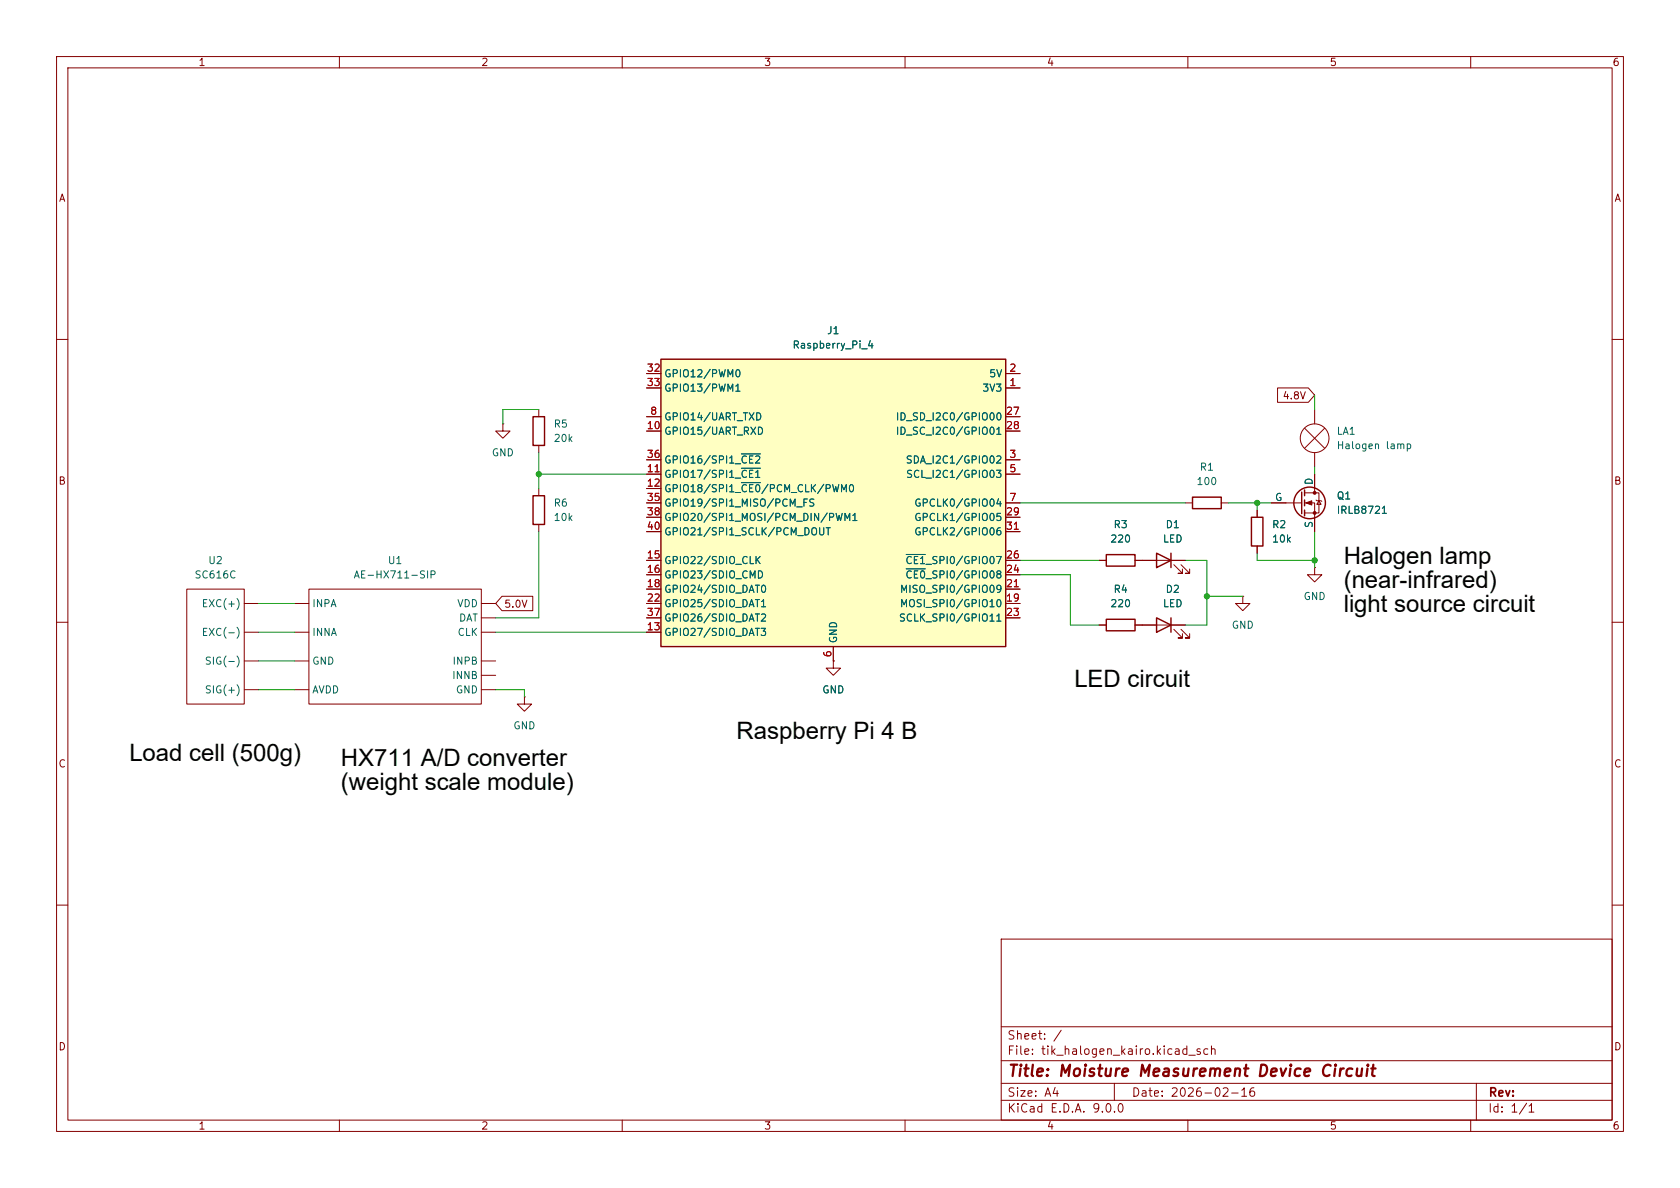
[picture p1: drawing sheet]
<svg xmlns="http://www.w3.org/2000/svg" width="297mm" height="210mm" viewBox="0 0 297 210" stroke-linecap="round" stroke-linejoin="round" font-family="sans-serif">
<g fill="none" stroke="#840000" stroke-width=".18">
<path d="M10 10h277v190h-277zM12 12h273v186h-273zM60 10v2M110 10v2M160 10v2M210 10v2M260 10v2M10 60h2M230.6 75.7l3.6 3.5M232.4 72.4v2.5M234.2 75.7l-3.6 3.5M285 60h2"/>
<path d="M209.5 88.9h1.3M215.9 88.9h1.3M222.2 90.2v1.2M222.2 96.5v1.3M224.8 88.9h5.3M230.6 88.9h1.8v5.1M230.6 87.1h2.6v3.6h-2.6M232.4 80v2.6M232.4 83.8v3.3M232.7 88.4l.1 .1h.8l.1 .1M233.2 88.5l.4 .7h-.8zM10 110h2"/>
<path d="M219.7 105.4v1.3h1.3l-1.3 1.3-1.3-1.3h1.3M219.7 105.4h.1M285 110h2M92.7 123.2v1.3h1.3l-1.3 1.2-1.3-1.2h1.3M92.7 123.2h.1M10 160h2M177 166h108v32h-108zM285 160h2M60 198v2M110 198v2M160 198v2M177 194.5h108"/>
<path d="M177 191.5h108M177 187.5h108M177 181.5h108M182.5 186.3v.1M182.5 185.5v.1M184.7 183.6v.1M184.7 182.8v.1M187.6 182.1l-1.3 2M197 191.5v3M210 198v2M210.2 186.5h1.1M212.2 185.5l-.4-.1-.2 .2 .1 .2 .5 .2v.3h-.6"/>
<path d="M213.5 185.5l-.4-.1-.3 .3v.4l.2 .2h.5M214.2 184.9v1.5M214.2 185.5l.2-.1 .3 .1 .1 .9M217.7 193.2h1.2M219.5 192.7l.5-.4v1.5M219.5 193.8h.9M221.7 192.3a.59 .59 0 0 0-.7 .6v.6l.1 .2 .4 .1 .2-.1 .1-.5-.1-.3h-.5l-.2 .3M260 198v2M261 191.5v6.5M270.3 196.6h.9M270.3 195.5l.4-.4v1.5"/>
<circle cx="232.4" cy="77.5" r="2.54"/>
</g>
<path d="M201.7 190.2l.2-2 .5 1.4 .9-1.4-.3 2M223 188.2h.5a1.08 1.08 0 0 1 .5 1.1 1.08 1.08 0 0 1-.8 .9h-.5zM235.2 188.4a.88 .88 0 0 0-1 0 .88 .88 0 0 0-.3 1 .69 .69 0 0 0 .3 .7 .69 .69 0 0 0 .8-.1" fill="none" stroke="#840000" stroke-width=".4"/>
<g fill="none" stroke="#840000" stroke-width=".25">
<path d="M210.8 87.9h5.1v2h-5.1zM221.2 91.4h2.1v5.1h-2.1zM230.1 87v3.8M230.6 86.6v1M230.6 88.4v1M230.6 90.2v1"/>
<circle cx="231.5" cy="88.9" r="2.79"/>
</g>
<path d="M243.2 78.6l.1-.1h.3l.1 .8M244.4 90.7h.7M244.4 89.8l.3-.3v1.2" fill="none" stroke="#006464" stroke-width=".18"/>
<g fill="#840000" stroke="#840000" stroke-width=".18">
<path d="M230.9 88.9l1-.4v.8z"/>
<circle cx="232.4" cy="87.1" r=".25"/>
<circle cx="232.4" cy="90.7" r=".25"/>
</g>
<path d="M116.8 63.5h61v50.8h-61z" fill="#ffffc2"/>
<path d="M94.2 73.7h2.1v5h-2.1zM116.8 63.5h61v50.8h-61zM94.2 87.6h2.1v5.1h-2.1zM195.6 98h5.1v2.1h-5.1zM204.5 97.8l2.5 1.3-2.5 1.2zM207 97.8v2.5M195.6 109.5h5.1v2h-5.1zM204.5 109.2l2.5 1.3-2.5 1.3zM207 109.2v2.6" fill="none" stroke="#840000" stroke-width=".25"/>
<g fill="none" stroke="#840000" stroke-width=".18">
<path d="M88.9 74.9v1.3h1.3l-1.3 1.3-1.3-1.3h1.3M88.9 74.9h.1M95.2 72.4v1.3M95.2 78.7v1.3M114.3 66h2.5M114.3 68.6h2.5M114.3 73.7h2.5M114.3 76.2h2.5M177.8 66h2.5M177.8 68.6h2.5M177.8 73.7h2.5M177.8 76.2h2.5"/>
<path d="M225.9 68.6h5.4l1.1 1.3-1.1 1.2h-5.4zM95.2 86.4v1.2M95.2 92.7v1.3M114.3 81.3h2.5M114.3 83.8h2.5M114.3 86.4h2.5M114.3 88.9h2.5M114.3 91.4h2.5M114.3 94h2.5M114.3 99.1h2.5M177.8 81.3h2.5M177.8 83.8h2.5"/>
<path d="M177.8 88.9h2.5M177.8 91.4h2.5M177.8 94h2.5M177.8 99.1h2.5M194.3 99.1h1.3M200.7 99.1h8.8M207.5 99.8l1.5 1.5h-.7h.7v-.7M208.8 99.8l1.5 1.5h-.8h.8v-.7M222.2 90.2v1.2M222.2 96.5v1.3M224.8 88.9h2.5M232.4 83.8v2.6"/>
<path d="M232.4 91.4v2.6M33 104.1h10.2v20.4h-10.2zM43.2 106.7h2.5M43.2 111.8h2.5M43.2 116.8h2.5M52.1 106.7h2.5M52.1 111.8h2.5M52.1 116.8h2.5M54.6 104.1h30.5v20.4h-30.5zM85.1 106.7h2.5M85.1 109.2h2.5M85.1 111.8h2.5"/>
<path d="M85.1 116.8h2.5M85.1 119.4h2.5M88.7 105.4h5.5v2.6h-5.5l-1.1-1.3zM114.3 101.6h2.5M114.3 104.1h2.5M114.3 106.7h2.5M114.3 109.2h2.5M114.3 111.8h2.5M147.3 116.8v1.3h1.3l-1.3 1.3-1.2-1.3h1.2M147.3 116.8h.1M147.3 114.3v2.5M177.8 101.6h2.5"/>
<path d="M177.8 104.1h2.5M177.8 106.7h2.5M177.8 109.2h2.5M194.3 110.5h1.3M200.7 110.5h8.8M207.5 111.3l1.5 1.5h-.7h.7v-.8M208.8 111.3l1.5 1.5h-.8h.8v-.8M232.4 100.3v1.3h1.3l-1.3 1.3-1.3-1.3h1.3M232.4 100.3h.1M43.2 121.9h2.5M52.1 121.9h2.5M85.1 121.9h2.5"/>
</g>
<g fill="none" stroke="#006464" stroke-width=".18">
<path d="M130.1 69.2h.7M130.1 68.3l.4-.4v1.3M130.3 65.4l.1-.1a.68 .68 0 0 1 .4 .7 .68 .68 0 0 1-.4 .6 .84 .84 0 0 1-.1-1.2zM133.8 73a.64 .64 0 0 1 .7 .6 .64 .64 0 0 1-.7 .6zM134.1 75.5a.64 .64 0 0 1 .7 .6 .64 .64 0 0 1-.7 .7zM152.3 61.7h1M153.9 60.2l-.4 .9h.8M154.2 60.7v.8M175.2 73h.1a.68 .68 0 0 1 .5 .6 .68 .68 0 0 1-.5 .6 .84 .84 0 0 1-.1-1.2zM175.2 75.6l.1-.1a.68 .68 0 0 1 .5 .6 .68 .68 0 0 1-.5 .7 .84 .84 0 0 1-.1-1.2zM176.2 76.8h.7M176.2 75.9l.4-.4v1.3"/>
<path d="M176.4 73h.1a.68 .68 0 0 1 .5 .6 .68 .68 0 0 1-.5 .6 .84 .84 0 0 1-.1-1.2zM131.1 80.2h3.3M131.1 82.8h3.3M131.1 85.3h3.3M133.7 98.4v1.2M133.8 98.9l.6 .7M134.4 98.4l-.7 .7M140.9 89.6h.9M142.1 88.8h.4M142.7 88.2h-.6v1.3M143.9 88.3l-.5-.1-.2 .1v.4l.6 .2 .1 .3-.3 .3-.4-.1M144.9 93.3v1l.2 .3 .4-.1 .1-.2v-1"/>
<path d="M146.1 93.3h.7M146.4 93.3v1.3M147.8 90.7l.3 1.3 .3-.9 .2 .9 .3-1.3M149.4 92v-1.3l.4 1 .4-1v1.3M150.3 85.7h.2a.68 .68 0 0 1 .4 .6 .68 .68 0 0 1-.4 .6 .84 .84 0 0 1-.2-1.2zM150.8 91.1l.3-.4v1.3M150.8 92h.7M160.2 98h3.4M175.2 83.2l.1-.1a.68 .68 0 0 1 .5 .7 .68 .68 0 0 1-.5 .6 .84 .84 0 0 1-.1-1.2zM176.2 83.1h.7l-.4 .5 .4 .1v.6l-.2 .1-.5-.1M176.2 80.7l.5-.1 .2 .4-.7 .9h.7M176.5 88.1l-.3 1h.8"/>
<path d="M176.8 93.3l-.3 .1a.86 .86 0 0 0 0 1.2l.4-.2v-.4l-.2-.2h-.4l-.1 .2M176.8 88.6v.9M176.9 90.7h-.6l-.1 .7 .2-.2 .4 .1 .1 .2v.4l-.2 .1-.5-.1M244.4 90.7h.7M244.4 89.8l.3-.3v1.2M41.5 101a.6 .6 0 0 0-.8 .5 .6 .6 0 0 0 .6 .7l.2-.1M41.9 105.8a1.46 1.46 0 0 1 0 1.9M41.9 110.9a1.46 1.46 0 0 1 0 1.9M41.9 116a1.46 1.46 0 0 1 0 1.9M75.1 101l-.5-.1-.2 .1v.4l.5 .2 .2 .3-.3 .3-.5-.1M75.6 100.9v1.3M76.2 101.6l.6-.1 .1-.2v-.3l-.7-.1v1.3"/>
<path d="M134.1 100.9a.64 .64 0 0 1 .7 .6 .64 .64 0 0 1-.7 .7zM134.6 111.1h.7l-.4 .5 .4 .1v.5l-.2 .1-.5-.1M134.6 106.4l.4-.4v1.3M134.6 108.7l.5-.2 .2 .4-.7 .9h.7M134.6 107.3h.7M134.8 103.5l.1-.1a.68 .68 0 0 1 .5 .7 .68 .68 0 0 1-.5 .6 .84 .84 0 0 1-.1-1.2zM160.2 100.6h3.4M175 109.8h.7M176.2 109.8h.7M176.2 108.9l.4-.4v1.3M176.4 106.1l.1-.1a.68 .68 0 0 1 .5 .6 .68 .68 0 0 1-.5 .7 .84 .84 0 0 1-.1-1.2zM176.9 104l-.2 .2h-.4l-.1-.2 .1-.5 .4-.1 .2 .2a.84 .84 0 0 1-.3 1.1h-.3"/>
<path d="M41.9 121a1.46 1.46 0 0 1 0 2"/>
</g>
<path d="M115.8 83.4h.7M179.3 93.6h.7M179.3 103.7h.7" fill="none" stroke="#a90000" stroke-width=".18"/>
<g fill="none" stroke="#009600" stroke-width=".18">
<path d="M95.2 72.4h-6.3v2.5M232.4 69.9v2.5M95.2 80v6.4M95.2 94v15.2h-7.6M95.3 83.8h19M180.3 99.1h14M180.3 88.9h29.2M209.5 99.1h3.9v11.4h-3.9M217.2 88.9h7.6M222.2 97.8v1.3h10.2M222.2 88.9v1.3M232.4 82.6v1.2"/>
<path d="M232.4 94v6.3M45.7 111.8h6.4M45.7 116.8h6.4M45.7 106.7h6.4M87.6 111.8h26.7M180.3 101.6h8.9v8.9h5.1M213.4 105.4h6.3M45.7 121.9h6.4M87.6 121.9h5.1v1.3"/>
</g>
<g fill="#009600" stroke="#009600" stroke-width=".18">
<circle cx="213.4" cy="105.4" r=".46"/>
<circle cx="222.2" cy="88.9" r=".46"/>
<circle cx="232.4" cy="99.1" r=".46"/>
<circle cx="95.2" cy="83.8" r=".46"/>
</g>
<g font-size="4.2">
<text x="237.5" y="99.6">Halogen lamp</text>
<text x="237.5" y="103.9">(near-infrared)</text>
<text x="237.5" y="108.1">light source circuit</text>
<text x="189.9" y="121.4">LED circuit</text>
<text x="130.2" y="130.6">Raspberry Pi 4 B</text>
<text x="22.9" y="134.6">Load cell (500g)</text>
<text x="60.3" y="135.4">HX711 A/D converter</text>
<text x="60.3" y="139.7">(weight scale module)</text>
</g>
<g font-size="2.8" fill="#840000">
<text x="178" y="190.9">Title:</text>
<text x="187.7" y="190.9">Moisture</text>
<text x="202.6" y="190.9">Measurement</text>
<text x="224.4" y="190.9">Device</text>
<text x="236.3" y="190.9">Circuit</text>
</g>
<g font-size="2.1" fill="#840000">
<text x="178" y="184">Sheet:</text>
<text x="178" y="186.7">File:</text>
<text x="184.1" y="186.7">tik_halogen_kairo.kicad_sch</text>
<text x="178" y="196.9">KiCad</text>
<text x="178" y="194.1">Size:</text>
<text x="184.7" y="194.1">A4</text>
<text x="185.7" y="196.9">E.D.A.</text>
<text x="193.3" y="196.9">9.0.0</text>
<text x="200" y="194.1">Date:</text>
<text x="207" y="194.1">2026-02-16</text>
<text x="263" y="194.3">Rev:</text>
<text x="263" y="196.9">Id:</text>
<text x="267.1" y="196.9">1/1</text>
</g>
<g font-size="1.8" fill="#840000">
<text x="35" y="11.9">1</text>
<text x="85" y="11.9">2</text>
<text x="135" y="11.9">3</text>
<text x="185" y="11.9">4</text>
<text x="235" y="11.9">5</text>
<text x="285" y="11.9">6</text>
<text x="10.3" y="35.9">A</text>
<text x="285.3" y="35.9">A</text>
<text x="226.7" y="70.8">4.8V</text>
<text x="10.3" y="85.9">B</text>
<text x="285.3" y="85.9">B</text>
<text x="89.1" y="107.6">5.0V</text>
<text x="10.3" y="135.9">C</text>
<text x="285.3" y="135.9">C</text>
<text x="10.3" y="185.9">D</text>
<text x="285.3" y="185.9">D</text>
<text x="35" y="199.9">1</text>
<text x="85" y="199.9">2</text>
<text x="135" y="199.9">3</text>
<text x="185" y="199.9">4</text>
<text x="235" y="199.9">5</text>
<text x="285" y="199.9">6</text>
</g>
<g font-size="1.8" fill="#006464">
<text x="146.1" y="59.3">J1</text>
<text x="140" y="61.8">Raspberry_Pi_4</text>
<text x="117.3" y="66.9">GPIO12/PWM0</text>
<text x="117.3" y="69.4">GPIO13/PWM1</text>
<text x="173.6" y="69.4">3V3</text>
<text x="174.8" y="66.9">5V</text>
<text x="97.8" y="75.8">R5</text>
<text x="117.3" y="74.5">GPIO14/UART_TXD</text>
<text x="117.3" y="77.1">GPIO15/UART_RXD</text>
<text x="158.3" y="74.5">ID_SD_I2C0/GPIO00</text>
<text x="158.3" y="77.1">ID_SC_I2C0/GPIO01</text>
<text x="236.2" y="77.1">LA1</text>
<text x="86.9" y="80.9">GND</text>
<text x="97.8" y="78.3">20k</text>
<text x="117.3" y="82.1">GPIO16/SPI1_~{CE2}</text>
<text x="160" y="82.1">SDA_I2C1/GPIO02</text>
<text x="212" y="83.4">R1</text>
<text x="236.2" y="79.6">Halogen</text>
<text x="245.1" y="79.6">lamp</text>
<text x="97.8" y="89.8">R6</text>
<text x="117.3" y="84.7">GPIO17/SPI1_~{CE1}</text>
<text x="117.3" y="87.2">GPIO18/SPI1_~{CE0}/PCM_CLK/PWM0</text>
<text x="117.3" y="89.8">GPIO19/SPI1_MISO/PCM_FS</text>
<text x="160.1" y="84.7">SCL_I2C1/GPIO03</text>
<text x="161.5" y="89.8">GPCLK0/GPIO04</text>
<text x="211.4" y="86">100</text>
<text x="225.3" y="88.6">G</text>
<text x="232.2" y="85.8" transform="rotate(-90 232.2 85.8)">D</text>
<text x="236.2" y="88.5">Q1</text>
<text x="97.8" y="92.3">10k</text>
<text x="117.3" y="92.3">GPIO20/SPI1_MOSI/PCM_DIN/PWM1</text>
<text x="117.3" y="94.8">GPIO21/SPI1_SCLK/PCM_DOUT</text>
<text x="161.5" y="92.3">GPCLK1/GPIO05</text>
<text x="161.5" y="94.8">GPCLK2/GPIO06</text>
<text x="196.8" y="93.6">R3</text>
<text x="206" y="93.6">D1</text>
<text x="224.8" y="93.6">R2</text>
<text x="232.2" y="93.4" transform="rotate(-90 232.2 93.4)">S</text>
<text x="236.2" y="91">IRLB8721</text>
<text x="36.7" y="99.9">U2</text>
<text x="68.5" y="99.9">U1</text>
<text x="117.3" y="99.9">GPIO22/SDIO_CLK</text>
<text x="160" y="99.9">~{CE1}_SPI0/GPIO07</text>
<text x="196.2" y="96.1">220</text>
<text x="205.5" y="96.1">LED</text>
<text x="224.8" y="96.1">10k</text>
<text x="34.3" y="102.5">SC616C</text>
<text x="35.6" y="107.5">EXC(+)</text>
<text x="55.1" y="107.5">INPA</text>
<text x="62.4" y="102.5">AE-HX711-SIP</text>
<text x="80.8" y="107.5">VDD</text>
<text x="117.3" y="102.5">GPIO23/SDIO_CMD</text>
<text x="117.3" y="105">GPIO24/SDIO_DAT0</text>
<text x="117.3" y="107.5">GPIO25/SDIO_DAT1</text>
<text x="159" y="105">MISO_SPI0/GPIO09</text>
<text x="159" y="107.5">MOSI_SPI0/GPIO10</text>
<text x="160" y="102.5">~{CE0}_SPI0/GPIO08</text>
<text x="196.2" y="107.5">220</text>
<text x="196.8" y="105">R4</text>
<text x="205.5" y="107.5">LED</text>
<text x="206" y="105">D2</text>
<text x="230.4" y="106.3">GND</text>
<text x="35.6" y="112.6">EXC(-)</text>
<text x="55.1" y="112.6">INNA</text>
<text x="80.8" y="112.6">CLK</text>
<text x="81.1" y="110.1">DAT</text>
<text x="117.3" y="110.1">GPIO26/SDIO_DAT2</text>
<text x="117.3" y="112.6">GPIO27/SDIO_DAT3</text>
<text x="148.2" y="113.8" transform="rotate(-90 148.2 113.8)">GND</text>
<text x="158.8" y="110.1">SCLK_SPI0/GPIO11</text>
<text x="217.7" y="111.4">GND</text>
<text x="36.1" y="117.7">SIG(-)</text>
<text x="55.1" y="117.7">GND</text>
<text x="79.9" y="117.7">INPB</text>
<text x="36.1" y="122.8">SIG(+)</text>
<text x="55.1" y="122.8">AVDD</text>
<text x="79.8" y="120.2">INNB</text>
<text x="80.5" y="122.8">GND</text>
<text x="145.3" y="122.8">GND</text>
<text x="90.7" y="129.1">GND</text>
</g>
<g font-size="1.8" fill="#a90000">
<text x="114.3" y="65.8">32</text>
<text x="178.4" y="65.8">2</text>
<text x="114.3" y="68.3">33</text>
<text x="178.4" y="68.3">1</text>
<text x="114.3" y="75.9">10</text>
<text x="114.9" y="73.4">8</text>
<text x="177.8" y="73.4">27</text>
<text x="177.8" y="75.9">28</text>
<text x="114.3" y="81">36</text>
<text x="114.3" y="83.6">11</text>
<text x="178.4" y="81">3</text>
<text x="178.4" y="83.6">5</text>
<text x="114.3" y="86.1">12</text>
<text x="114.3" y="88.6">35</text>
<text x="178.4" y="88.6">7</text>
<text x="114.3" y="91.2">38</text>
<text x="114.3" y="93.7">40</text>
<text x="177.8" y="91.2">29</text>
<text x="177.8" y="93.7">31</text>
<text x="114.3" y="98.8">15</text>
<text x="114.3" y="101.3">16</text>
<text x="177.8" y="98.8">26</text>
<text x="177.8" y="101.3">24</text>
<text x="114.3" y="103.9">18</text>
<text x="114.3" y="106.4">22</text>
<text x="177.8" y="103.9">21</text>
<text x="177.8" y="106.4">19</text>
<text x="114.3" y="109">37</text>
<text x="114.3" y="111.5">13</text>
<text x="177.8" y="109">23</text>
<text x="147.1" y="116.3" transform="rotate(-90 147.1 116.3)">6</text>
</g>
</svg>
